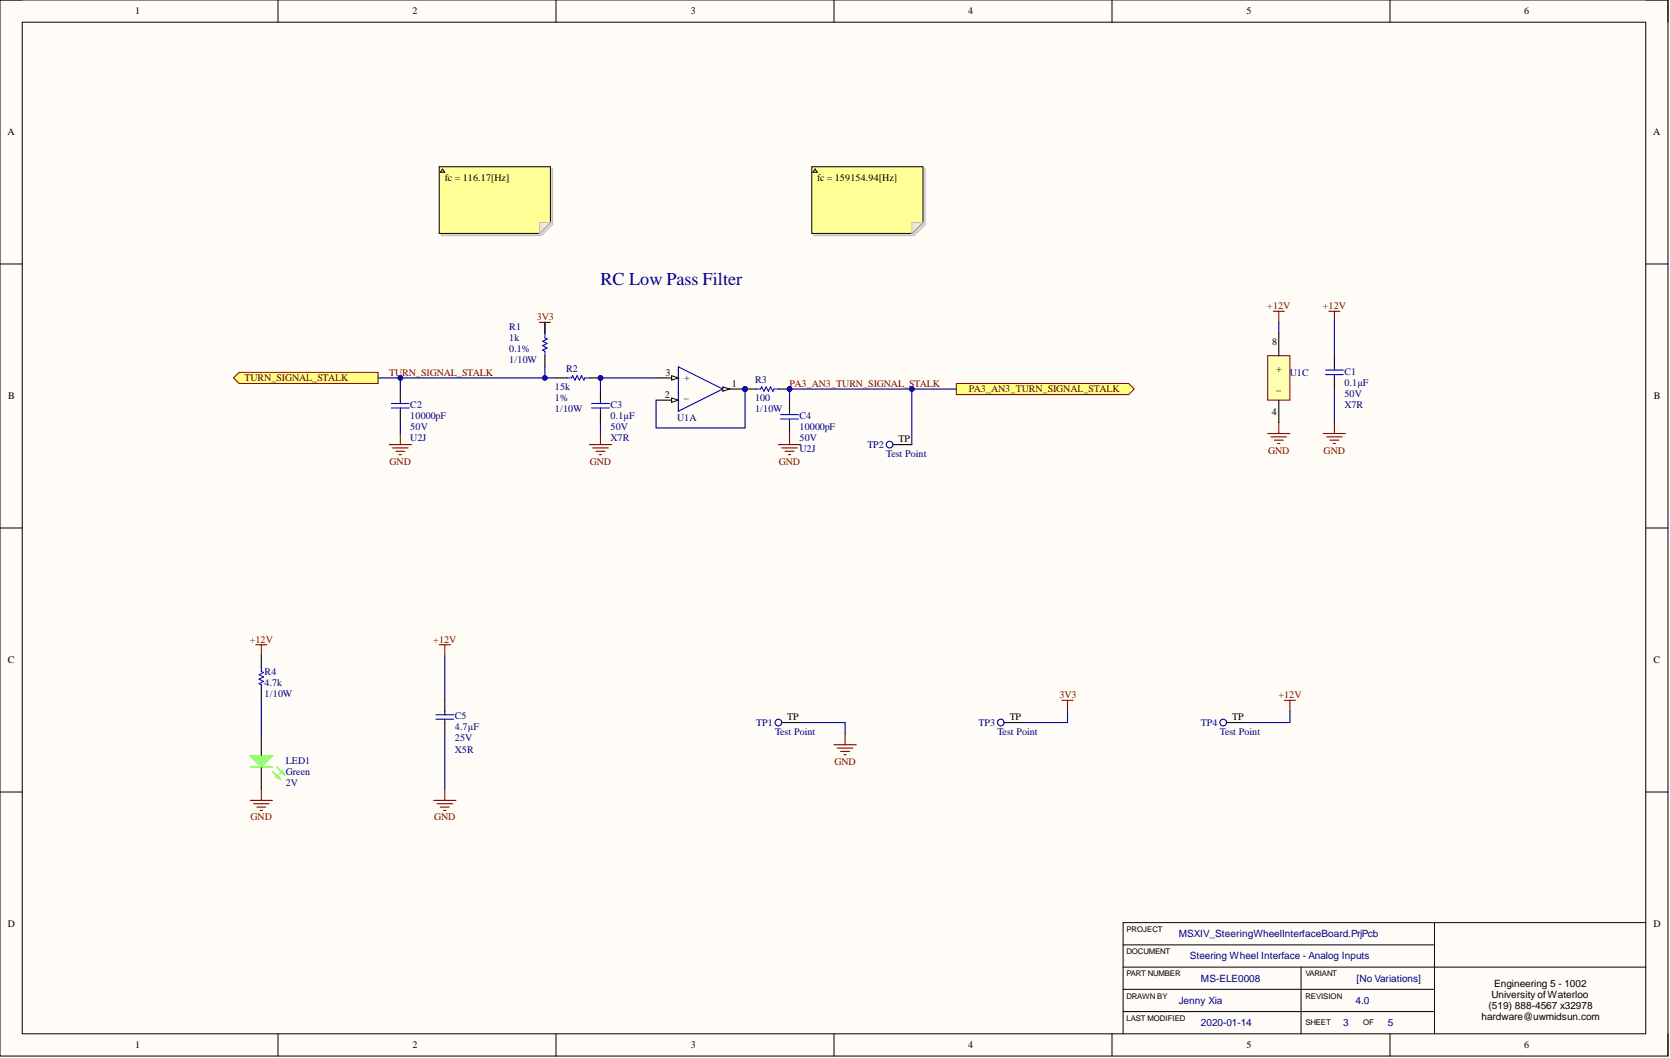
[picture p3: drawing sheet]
<svg xmlns="http://www.w3.org/2000/svg" width="381mm" height="241mm" viewBox="0 0 381 241" stroke-linecap="round" stroke-linejoin="round" font-family="sans-serif">
<path d="M0 0h380.5v240.9h-380.5z" fill-rule="evenodd" fill="#fffcf8"/>
<path d="M0 0h380.5v240.9h-380.5z" fill="none" stroke="#000" stroke-width=".23"/>
<path d="M5.1 5.1h370.4v230.7h-370.4z" fill-rule="evenodd" fill="#fffcf8"/>
<g fill="none" stroke="#000" stroke-width=".23">
<path d="M0 0h5.1M63.4 0v5.1M126.8 0v5.1M190.3 0v5.1M253.7 0v5.1M317.1 0v5.1M375.5 0h5v5.1M5.1 5.1h370.4v230.7h-370.4zM0 60.2h5.1M375.5 60.2h5M0 120.4h5.1M375.5 120.4h5"/>
<path d="M0 180.6h5.1M375.5 180.6h5M256.2 215.5h71.1M327.3 210.4v25.4M375.5 210.4h-119.3v25.4M63.4 235.8v5.1M126.8 235.8v5.1M190.3 235.8v5.1M253.7 235.8v5.1M256.2 230.7h71.1M256.2 220.6h119.3M256.2 225.6h71.1"/>
<path d="M296.8 220.6v15.2M317.1 235.8v5.1M380.5 235.8v5.1"/>
</g>
<circle cx="180.1" cy="88.7" r=".51" fill="#000080"/>
<circle cx="180.1" cy="88.7" r=".51" fill="none" stroke="#000080" stroke-width=".23"/>
<path d="M124.3 76.1v1l.5 .2-1 .5 1 .5-1 .5 1 .5-1 .6 .5 .2v1" fill="none" stroke="#00f" stroke-width=".25"/>
<path d="M124.3 73.5v2.6M124.3 81.1v2.6M177.6 164.8h5.1" fill="none" stroke="#000" stroke-width=".25"/>
<path d="M123 73.5h2.6M124.3 73.5v2.6M190.3 169.9h5M191 170.6h3.6M191.8 171.4h2M192.6 172.1h.5M192.8 167.3v2.6" fill="none" stroke="#800000" stroke-width=".25"/>
<circle cx="177.6" cy="164.8" r=".76" fill="#f8fcff"/>
<circle cx="177.6" cy="164.8" r=".76" fill="none" stroke="#000080" stroke-width=".25"/>
<path d="M99.4 164h4.1M99.4 163h4.1M101.5 162.3v.7M101.5 164v.8" fill="none" stroke="#00f" stroke-width=".25"/>
<path d="M101.5 159.7v2.6M101.5 164.8v2.5" fill="none" stroke="#000" stroke-width=".25"/>
<path d="M100.2 147h2.5M101.5 147v2.6M98.9 182.5h5.1M99.7 183.3h3.6M100.5 184.1h2M101.2 184.8h.5M101.5 180v2.5" fill="none" stroke="#800000" stroke-width=".25"/>
<path d="M218.2 87.5h39.3l1.3 1.2-1.3 1.3h-39.3z" fill-rule="evenodd" fill="#ffff80"/>
<path d="M218.2 87.5h39.3l1.3 1.2-1.3 1.3h-39.3z" fill="none" stroke="#800000" stroke-width=".23"/>
<circle cx="137" cy="86.2" r=".51" fill="#000080"/>
<circle cx="137" cy="86.2" r=".51" fill="none" stroke="#000080" stroke-width=".23"/>
<path d="M129.4 86.2h1l.3-.5 .5 1 .5-1 .5 1 .5-1 .5 1 .2-.5h1.1" fill="none" stroke="#00f" stroke-width=".25"/>
<path d="M134.5 86.2h2.5" fill="none" stroke="#000" stroke-width=".25"/>
<circle cx="137" cy="86.2" r=".51" fill="#000080"/>
<circle cx="137" cy="86.2" r=".51" fill="none" stroke="#000080" stroke-width=".23"/>
<path d="M126.8 86.2h2.6M137 88.7v2.6M137 93.8v2.5M304.4 81.1v2.6M304.4 86.2v2.5" fill="none" stroke="#000" stroke-width=".25"/>
<path d="M135 93h4M135 92h4M137 91.3v.7M137 93v.8M302.4 85.4h4.1M302.4 84.4h4.1M304.4 83.7v.7M304.4 85.4v.8" fill="none" stroke="#00f" stroke-width=".25"/>
<path d="M289.2 98.9h5.1M290 99.6h3.5M291.7 96.3v2.6M301.9 98.9h5.1M302.7 99.6h3.5M304.4 96.3v2.6M290.7 100.4h2.1M291.5 101.2h.5M303.4 100.4h2M304.2 101.2h.5" fill="none" stroke="#800000" stroke-width=".25"/>
<circle cx="180.1" cy="88.7" r=".51" fill="#000080"/>
<circle cx="180.1" cy="88.7" r=".51" fill="none" stroke="#000080" stroke-width=".23"/>
<circle cx="170" cy="88.7" r=".51" fill="#000080"/>
<circle cx="170" cy="88.7" r=".51" fill="none" stroke="#000080" stroke-width=".23"/>
<path d="M172.5 88.7h1l.3-.5 .5 1 .5-1 .5 1 .5-1 .5 1 .3-.5h1" fill="none" stroke="#00f" stroke-width=".25"/>
<path d="M177.6 88.7h2.5" fill="none" stroke="#000" stroke-width=".25"/>
<circle cx="180.1" cy="88.7" r=".51" fill="#000080"/>
<circle cx="180.1" cy="88.7" r=".51" fill="none" stroke="#000080" stroke-width=".23"/>
<path d="M170 88.7h2.5" fill="none" stroke="#000" stroke-width=".25"/>
<circle cx="170" cy="88.7" r=".51" fill="#000080"/>
<circle cx="170" cy="88.7" r=".51" fill="none" stroke="#000080" stroke-width=".23"/>
<path d="M178.1 95.6h4.1M178.1 94.6h4.1M180.1 93.8v.8M180.1 95.6v.7" fill="none" stroke="#00f" stroke-width=".25"/>
<path d="M180.1 91.3v2.5M180.1 96.3v2.6" fill="none" stroke="#000" stroke-width=".25"/>
<circle cx="170" cy="88.7" r=".51" fill="#000080"/>
<circle cx="170" cy="88.7" r=".51" fill="none" stroke="#000080" stroke-width=".23"/>
<path d="M154.8 83.7l10.1 5-10.1 5.1z" fill="none" stroke="#00f" stroke-width=".25"/>
<path d="M149.7 86.2h5.1" fill="none" stroke="#000" stroke-width=".25"/>
<path d="M153.2 85.7l1.6 .5-1.6 .5z" fill="#f8fcff"/>
<path d="M153.2 85.7l1.6 .5-1.6 .5z" fill="none" stroke="#000" stroke-width=".23"/>
<path d="M149.7 91.3h5.1" fill="none" stroke="#000" stroke-width=".25"/>
<path d="M153.2 90.8l1.6 .5-1.6 .5z" fill="#f8fcff"/>
<path d="M153.2 90.8l1.6 .5-1.6 .5z" fill="none" stroke="#000" stroke-width=".23"/>
<path d="M164.9 88.7h5.1" fill="none" stroke="#000" stroke-width=".25"/>
<path d="M164.9 88.2l1.5 .5-1.5 .5z" fill="#f8fcff"/>
<path d="M164.9 88.2l1.5 .5-1.5 .5z" fill="none" stroke="#000" stroke-width=".23"/>
<circle cx="170" cy="88.7" r=".51" fill="#000080"/>
<circle cx="170" cy="88.7" r=".51" fill="none" stroke="#000080" stroke-width=".23"/>
<path d="M289.2 81.1h5.1v10.2h-5.1z" fill-rule="evenodd" fill="#ffffb0"/>
<path d="M289.2 81.1h5.1v10.2h-5.1z" fill="none" stroke="#800000" stroke-width=".23"/>
<path d="M291.7 76.1v5M291.7 91.3v5M59.6 167.3v5.1M59.6 174.9v5.1" fill="none" stroke="#000" stroke-width=".25"/>
<path d="M180.1 98.9v2.5M177.6 101.4h5.1M178.3 102.2h3.6M179.1 102.9h2M179.9 103.7h.5" fill="none" stroke="#800000" stroke-width=".25"/>
<path d="M57.1 172.4h5.1l-2.6 2.5z" fill="#0f0"/>
<path d="M57.1 172.4h5.1l-2.6 2.5zM62.2 175.9l1.7 1.8M63.2 174.9l1.7 1.8" fill="none" stroke="#0f0" stroke-width=".25"/>
<path d="M62.9 177.2l.5-.5 .5 1z" fill="#0f0"/>
<path d="M62.9 177.2l.5-.5 .5 1z" fill="none" stroke="#0f0" stroke-width=".25"/>
<path d="M63.9 176.2l.5-.5 .5 1z" fill="#0f0"/>
<path d="M57.1 174.9h5.1M63.9 176.2l.5-.5 .5 1z" fill="none" stroke="#0f0" stroke-width=".25"/>
<g fill="none" stroke="#800000" stroke-width=".25">
<path d="M290.5 71h2.5M291.7 71v2.5M91.3 98.9v2.5M137 98.9v2.5M88.8 101.4h5.1M89.6 102.2h3.5M90.3 102.9h2M91.1 103.7h.5M134.5 101.4h5M135.2 102.2h3.6M136 102.9h2M136.7 103.7h.5"/>
<path d="M58.3 147h2.6M59.6 147v2.6M57.1 182.5h5.1M57.8 183.3h3.6M58.6 184.1h2M59.4 184.8h.5M59.6 180v2.5"/>
</g>
<path d="M89.3 93h4.1M89.3 92h4.1M91.3 91.3v.7M91.3 93v.8M59.6 152.1v1l.5 .3-1 .5 1 .5-1 .5 1 .5-1 .5 .5 .3v1" fill="none" stroke="#00f" stroke-width=".25"/>
<path d="M91.3 88.7v2.6M91.3 93.8v2.5M59.6 149.6v2.5M59.6 157.2v2.5" fill="none" stroke="#000" stroke-width=".25"/>
<path d="M53.3 86.2l1.2-1.3h31.8v2.6h-31.8z" fill-rule="evenodd" fill="#ffff80"/>
<path d="M53.3 86.2l1.2-1.3h31.8v2.6h-31.8z" fill="none" stroke="#800000" stroke-width=".23"/>
<path d="M303.2 71h2.5M304.4 71v2.5" fill="none" stroke="#800000" stroke-width=".25"/>
<path d="M228.3 164.8h5.1" fill="none" stroke="#000" stroke-width=".25"/>
<circle cx="228.3" cy="164.8" r=".76" fill="#f8fcff"/>
<circle cx="228.3" cy="164.8" r=".76" fill="none" stroke="#000080" stroke-width=".25"/>
<path d="M279.1 164.8h5" fill="none" stroke="#000" stroke-width=".25"/>
<circle cx="279.1" cy="164.8" r=".76" fill="#f8fcff"/>
<circle cx="279.1" cy="164.8" r=".76" fill="none" stroke="#000080" stroke-width=".25"/>
<path d="M242.3 159.7h2.5M243.5 159.7v2.6M293 159.7h2.6M294.3 159.7v2.6" fill="none" stroke="#800000" stroke-width=".25"/>
<path d="M203 101.4h5" fill="none" stroke="#000" stroke-width=".25"/>
<circle cx="203" cy="101.4" r=".76" fill="#f8fcff"/>
<g fill="none" stroke="#000080" stroke-width=".25">
<path d="M170 88.7v8.9h-20.3v-6.3M182.7 164.8h10.1v2.5"/>
<circle cx="203" cy="101.4" r=".76"/>
</g>
<circle cx="170" cy="88.7" r=".51" fill="#000080"/>
<circle cx="170" cy="88.7" r=".51" fill="none" stroke="#000080" stroke-width=".23"/>
<path d="M137 96.3v2.6M218.2 88.7h-38.1v2.6M59.6 159.7v7.6" fill="none" stroke="#000080" stroke-width=".25"/>
<circle cx="180.1" cy="88.7" r=".51" fill="#000080"/>
<circle cx="180.1" cy="88.7" r=".51" fill="none" stroke="#000080" stroke-width=".23"/>
<circle cx="208" cy="88.7" r=".51" fill="#000080"/>
<circle cx="208" cy="88.7" r=".51" fill="none" stroke="#000080" stroke-width=".23"/>
<path d="M91.3 86.2v2.5M91.3 96.3v2.6" fill="none" stroke="#000080" stroke-width=".25"/>
<circle cx="91.3" cy="86.2" r=".51" fill="#000080"/>
<circle cx="91.3" cy="86.2" r=".51" fill="none" stroke="#000080" stroke-width=".23"/>
<path d="M124.3 73.5v2.6M124.3 83.7v2.5" fill="none" stroke="#000080" stroke-width=".25"/>
<circle cx="124.3" cy="86.2" r=".51" fill="#000080"/>
<circle cx="124.3" cy="86.2" r=".51" fill="none" stroke="#000080" stroke-width=".23"/>
<path d="M291.7 73.5v2.6M304.4 73.5v7.6M86.3 86.2h40.5M304.4 88.7v7.6" fill="none" stroke="#000080" stroke-width=".25"/>
<circle cx="124.3" cy="86.2" r=".51" fill="#000080"/>
<circle cx="124.3" cy="86.2" r=".51" fill="none" stroke="#000080" stroke-width=".23"/>
<circle cx="91.3" cy="86.2" r=".51" fill="#000080"/>
<circle cx="91.3" cy="86.2" r=".51" fill="none" stroke="#000080" stroke-width=".23"/>
<path d="M149.7 86.2h-12.7v2.5M101.5 149.6v10.1M101.5 167.3v12.7" fill="none" stroke="#000080" stroke-width=".25"/>
<circle cx="137" cy="86.2" r=".51" fill="#000080"/>
<circle cx="137" cy="86.2" r=".51" fill="none" stroke="#000080" stroke-width=".23"/>
<path d="M208 88.7v12.7M243.5 162.3v2.5h-10.1M294.3 162.3v2.5h-10.2" fill="none" stroke="#000080" stroke-width=".25"/>
<circle cx="208" cy="88.7" r=".51" fill="#000080"/>
<circle cx="208" cy="88.7" r=".51" fill="none" stroke="#000080" stroke-width=".23"/>
<path d="M100.7 38.5h25.4v12.7l-2.6 2.5h-22.8z" fill-rule="evenodd" fill="#e0ddd7"/>
<path d="M100.7 38.5h25.4v12.7l-2.6 2.5h-22.8z" fill="none" stroke="#bfbdba" stroke-width=".23"/>
<path d="M100.2 38h25.4v12.7l-2.6 2.5h-22.8z" fill-rule="evenodd" fill="#ffff96"/>
<path d="M100.2 38h25.4v12.7l-2.6 2.5h-22.8z" fill="none" stroke="#000" stroke-width=".23"/>
<path d="M123 50.7h2.6l-2.6 2.5z" fill="#f2f0d8"/>
<path d="M123 50.7h2.6l-2.6 2.5z" fill="none" stroke="#bfbdba" stroke-width=".23"/>
<path d="M101 38.5l.5 .8h-1z" fill="#ffcc78"/>
<path d="M101 38.5l.5 .8h-1z" fill="none" stroke="#300" stroke-width=".23"/>
<path d="M185.7 38.5h25.4v12.7l-2.6 2.5h-22.8z" fill-rule="evenodd" fill="#e0ddd7"/>
<path d="M185.7 38.5h25.4v12.7l-2.6 2.5h-22.8z" fill="none" stroke="#bfbdba" stroke-width=".23"/>
<path d="M185.2 38h25.4v12.7l-2.6 2.5h-22.8z" fill-rule="evenodd" fill="#ffff96"/>
<path d="M185.2 38h25.4v12.7l-2.6 2.5h-22.8z" fill="none" stroke="#000" stroke-width=".23"/>
<path d="M208 50.7h2.6l-2.6 2.5z" fill="#f2f0d8"/>
<path d="M208 50.7h2.6l-2.6 2.5z" fill="none" stroke="#bfbdba" stroke-width=".23"/>
<path d="M186 38.5l.5 .8h-1z" fill="#ffcc78"/>
<path d="M186 38.5l.5 .8h-1z" fill="none" stroke="#300" stroke-width=".23"/>
<text font-size="4.1" fill="#000080" x="137" y="65">RC Low Pass Filter</text>
<g font-size="2.3">
<text x="30.9" y="3.3">1</text>
<text x="94.1" y="3.3">2</text>
<text x="157.6" y="3.3">3</text>
<text x="220.9" y="3.3">4</text>
<text x="284.4" y="3.3">5</text>
<text x="347.7" y="3.3">6</text>
<text x="1.7" y="30.8">A</text>
<text x="377.2" y="30.8">A</text>
<text x="101.5" y="41.3">fc = 116.17[Hz]</text>
<text x="186.5" y="41.3">fc = 159154.94[Hz]</text>
<text x="290.2" y="78.6">8</text>
<text x="151.8" y="85.7">3</text>
<text x="166.9" y="88.2">1</text>
<text x="291.2" y="84.9">+</text>
<text x="291.2" y="89">_</text>
<text x="1.9" y="91.1">B</text>
<text x="151.7" y="90.8">2</text>
<text x="290.1" y="94.6">4</text>
<text x="377.3" y="91.1">B</text>
<text x="205" y="100.9">TP</text>
<text x="1.8" y="151.3">C</text>
<text x="377.2" y="151.3">C</text>
<text x="179.6" y="164.3">TP</text>
<text x="230.4" y="164.3">TP</text>
<text x="281.1" y="164.3">TP</text>
<text x="1.8" y="211.5">D</text>
<text x="377.2" y="211.5">D</text>
<text x="340.3" y="227.7">University of Waterloo</text>
<text x="340.9" y="225.1">Engineering 5 - 1002</text>
<text x="338" y="232.7">hardware@uwmidsun.com</text>
<text x="339.6" y="230.2">(519) 888-4567 x32978</text>
<text x="30.9" y="239.1">1</text>
<text x="94.1" y="239.1">2</text>
<text x="157.6" y="239.1">3</text>
<text x="220.9" y="239.1">4</text>
<text x="284.4" y="239.1">5</text>
<text x="347.7" y="239.1">6</text>
</g>
<g font-size="2.3" fill="#800000">
<text x="289.1" y="70.5">+12V</text>
<text x="301.8" y="70.5">+12V</text>
<text x="122.5" y="73">3V3</text>
<text x="55.8" y="87">TURN_SIGNAL_STALK</text>
<text x="88.8" y="85.7">TURN_SIGNAL_STALK</text>
<text x="180.1" y="88.2">PA3_AN3_TURN_SIGNAL_STALK</text>
<text x="221.1" y="89.5">PA3_AN3_TURN_SIGNAL_STALK</text>
<text x="88.9" y="106">GND</text>
<text x="134.5" y="106">GND</text>
<text x="177.7" y="106">GND</text>
<text x="289.3" y="103.4">GND</text>
<text x="302" y="103.4">GND</text>
<text x="57" y="146.5">+12V</text>
<text x="98.9" y="146.5">+12V</text>
<text x="241.7" y="159.2">3V3</text>
<text x="291.7" y="159.2">+12V</text>
<text x="190.4" y="174.4">GND</text>
<text x="57.2" y="187.1">GND</text>
<text x="99" y="187.1">GND</text>
</g>
<g font-size="2.3" fill="#000080">
<text x="116.2" y="77.8">1k</text>
<text x="116.2" y="75.3">R1</text>
<text x="116.2" y="80.4">0.1%</text>
<text x="116.2" y="82.9">1/10W</text>
<text x="126.6" y="89">15k</text>
<text x="129.1" y="84.9">R2</text>
<text x="157.3" y="87" transform="rotate(-90 157.3 87)">+</text>
<text x="172.3" y="87.5">R3</text>
<text x="294.3" y="85.7">U1C</text>
<text x="306.7" y="88">0.1µF</text>
<text x="306.7" y="85.4">C1</text>
<text x="93.6" y="95.6">10000pF</text>
<text x="93.6" y="93">C2</text>
<text x="126.6" y="91.5">1%</text>
<text x="126.6" y="94.1">1/10W</text>
<text x="139.3" y="95.6">0.1µF</text>
<text x="139.3" y="93">C3</text>
<text x="156" y="90.8">_</text>
<text x="172.3" y="91.5">100</text>
<text x="172.3" y="94.1">1/10W</text>
<text x="182.4" y="95.6">C4</text>
<text x="306.7" y="90.5">50V</text>
<text x="306.7" y="93">X7R</text>
<text x="93.6" y="98.1">50V</text>
<text x="93.6" y="100.6">U2J</text>
<text x="139.3" y="98.1">50V</text>
<text x="139.3" y="100.6">X7R</text>
<text x="154.5" y="96.1">U1A</text>
<text x="182.4" y="98.1">10000pF</text>
<text x="182.4" y="100.6">50V</text>
<text x="182.4" y="103.2">U2J</text>
<text x="197.9" y="102.2">TP2</text>
<text x="202.2" y="104.2">Test Point</text>
<text x="60.4" y="153.9">R4</text>
<text x="60.4" y="156.4">4.7k</text>
<text x="60.4" y="159">1/10W</text>
<text x="103.8" y="166.6">4.7µF</text>
<text x="103.8" y="164">C5</text>
<text x="172.5" y="165.6">TP1</text>
<text x="176.8" y="167.6">Test Point</text>
<text x="223.3" y="165.6">TP3</text>
<text x="227.6" y="167.6">Test Point</text>
<text x="274" y="165.6">TP4</text>
<text x="278.3" y="167.6">Test Point</text>
<text x="103.8" y="169.1">25V</text>
<text x="103.8" y="171.6">X5R</text>
<text x="65.2" y="176.7">Green</text>
<text x="65.2" y="179.2">2V</text>
<text x="65.2" y="174.2">LED1</text>
<text x="268.9" y="213.7">MSXIV_SteeringWheelInterfaceBoard.PrjPcb</text>
<text x="271.5" y="218.8">Steering Wheel Interface - Analog Inputs</text>
<text x="274" y="223.9">MS-ELE0008</text>
<text x="309.5" y="223.9">[No Variations]</text>
<text x="268.9" y="228.9">Jenny Xia</text>
<text x="309.3" y="228.9">4.0</text>
<text x="274" y="234">2020-01-14</text>
<text x="306.5" y="234">3</text>
<text x="316.6" y="234">5</text>
</g>
<g font-size="1.8">
<text x="257" y="212.5">PROJECT</text>
<text x="257" y="217.6">DOCUMENT</text>
<text x="257" y="227.8">DRAWN BY</text>
<text x="257" y="222.7">PART NUMBER</text>
<text x="297.8" y="227.8">REVISION</text>
<text x="297.8" y="222.7">VARIANT</text>
<text x="257" y="232.8">LAST MODIFIED</text>
<text x="297.8" y="233.8">SHEET</text>
<text x="311" y="233.8">OF</text>
</g>
</svg>
